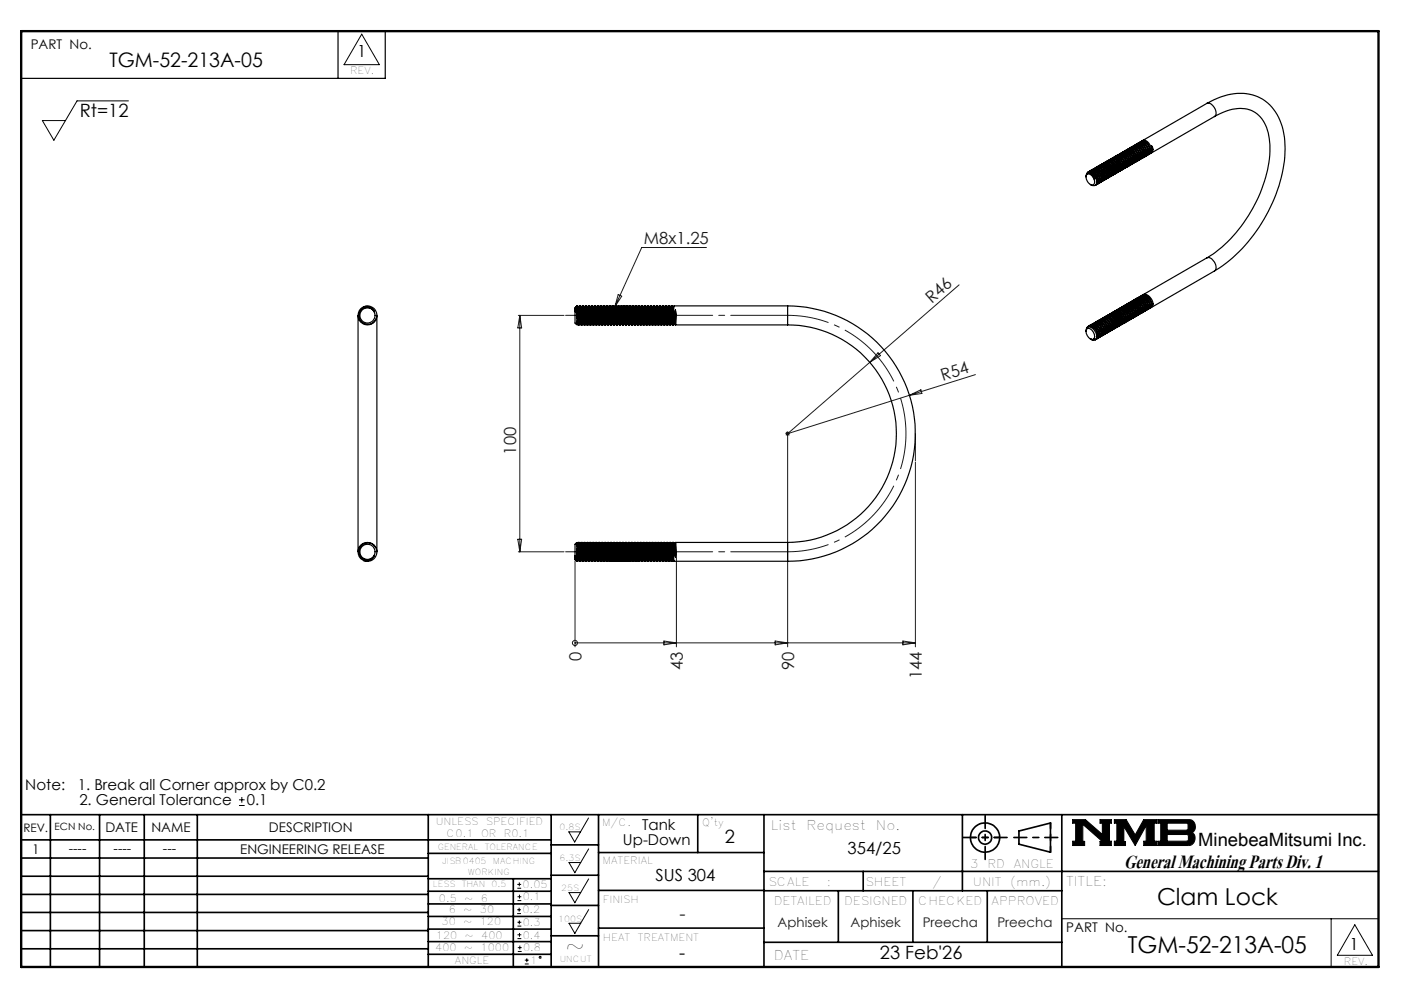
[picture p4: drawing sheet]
<svg xmlns="http://www.w3.org/2000/svg" width="297mm" height="210mm" viewBox="0 0 297 210" stroke-linecap="round" stroke-linejoin="round" font-family="sans-serif">
<g fill="none" stroke="#000" stroke-width=".21">
<path d="M76.5 7.2l3.8 6.5h-7.5zM27.2 21.3h-10.9l-4.9 8.4-2.4-4.2h4.9M50.6 170.3h1.2M50.6 169.1h1.2M51.2 168.5v1.2M120.3 175.9h2.5l-1.2 2.2zM124.5 173l-1.7 2.9M124.5 179.5l-1.7 2.9M226.9 173.3h2.7l3.6 3.2v-2.4h-.5v-.8h2.4v.8h-.4v3.8h.4v.9h-2.4v-.9h.5l-4.1-3.6v3.6h.3v.9h-2.5v-.9h.6v-3.8h-.6zM235.7 173.3h2.5l1.9 3.3 1.8-3.3h2.8v.8h-.5v3.8h.5v.9h-2.8v-.9h.6v-3.3l-2.4 4.2-2.4-4v3.2h.4v.8h-2.4v-.9h.6v-3.8h-.6zM244.9 173.3h6.6a1.47 1.47 0 0 1 1.3 1.2 1.47 1.47 0 0 1-.7 1.6 1.48 1.48 0 0 1 .7 1.6 1.48 1.48 0 0 1-1.4 1.1h-6.5v-.9h.6v-3.8h-.6zM246.9 174.1h4.1l.3 .2v1l-.3 .3h-4.1z"/>
<path d="M246.9 176.5h4.2l.3 .3v.8l-.4 .3h-4.1zM109.4 193.2h.8M109.4 192.4h.8M109.4 187.8h.8M109.4 187h.8M109.5 198.5h.8M109.5 197.7h.8M109.5 195.9h.8M109.5 195h.8M109.5 190.5h.8M109.5 189.6h.8M109.8 192v.8"/>
<path d="M109.9 194.7v.8M109.9 186.6v.8M109.9 189.2v.8M109.9 197.3v.8M110 200v.8M120.4 182.4h2.4l-1.2 2.2zM120.4 188.8h2.4l-1.2 2.1zM120.4 195.3h2.4l-1.2 2.1zM124.5 185.9l-1.7 2.9M124.5 192.4l-1.7 2.9M224.6 194.3h67M281.6 194.3v10.2"/>
<path d="M286.6 195.6l3.7 6.4h-7.4zM109.5 201.2h.8M109.5 200.4h.8M111 203.9h.8M111 203.1h.8M111.4 202.7v.8"/>
<circle cx="114.3" cy="202.5" r=".2"/>
</g>
<g fill="none" stroke="#000" stroke-width=".35">
<path d="M4.5 172.3h287.1M4.5 177.6h112.1M10.7 172.3v32.2M21.1 172.3v32.2M30.5 172.3v32.2M41.7 172.3v32.2M90.6 172.3v32.2M116.6 172.3v32.2M116.6 178.7h10M126.6 172.3v32.2M147.6 172.3v8M161.6 172.3v32.2"/>
<path d="M203.6 172.3v16.1M215.5 175.7l6.7-1.6v6.1l-6.7-1.7zM224.6 172.3v32.2M4.5 185.3h86.1M4.5 181.5h86.1M4.5 189.2h86.1M4.5 193h86.1M4.5 196.8h86.1M90.6 199.1h26M90.6 193.8h26M90.6 188.5h26M90.6 191.2h26"/>
<path d="M90.6 180.5h26M90.6 185.8h26M90.6 196.5h26M108.6 185.8v18.5M116.6 185.1h10M116.6 191.5h10M116.6 197.9h10M126.6 196.3h35M126.6 188.3h35M126.6 180.3h35M161.6 184.3h130M161.6 199.3h63"/>
<path d="M161.6 188.4h63M177.3 188.4v10.9M182.6 184.3v4.1M193.1 188.4v10.9M208.8 188.4v10.9M4.5 200.7h86.1M90.6 201.8h26"/>
<circle cx="208.4" cy="177.1" r="3.1"/>
<circle cx="208.4" cy="177.1" r="1.4"/>
</g>
<path d="M4.5 6.6h287.1" fill="none" stroke="#000" stroke-width=".21" stroke-dasharray="6.3 1.3 1.3 1.3" stroke-dashoffset="1.9"/>
<g fill="none" stroke="#000" stroke-width=".25">
<path d="M71.5 6.6v10M81.5 6.6v10h-77M229.9 36.9a1.31 1.31 0 0 1 1.6 1.4 .66 .66 0 0 1-.3 .8 .66 .66 0 0 1-.9-.4 1.54 1.54 0 0 1-.4-1.8zM230.1 36.4a1.41 1.41 0 0 1 1.8 1.3l.1 1.1M230.4 36.3a.92 .92 0 0 1 1.3 .6 1.5 1.5 0 0 1 0 2.2M230.4 36.4a2.27 2.27 0 0 1 1.6 2.4M230.4 36.4a2.04 2.04 0 0 1 1.1 1.5 1.27 1.27 0 0 0-1.6-1.1l-.2 .6M230.4 36.4a.52 .52 0 0 0-.6 .5M230.4 36.2a1.41 1.41 0 0 1 1.8 1.3 1.23 1.23 0 0 1-.3 1.6M230.7 36.1a.98 .98 0 0 1 1.4 .5 1.5 1.5 0 0 1 0 2.3M230.8 36a1.41 1.41 0 0 1 1.8 1.3 1.2 1.2 0 0 1-.4 1.6M231.1 35.9v-.1a1.78 1.78 0 0 1 1.8 2.1 .74 .74 0 0 1-.5 .8"/>
<path d="M231.1 35.8l.2-.1a1.92 1.92 0 0 1 1.6 2.7l-.3 .3M231.4 35.7a1.4 1.4 0 0 1 1.8 1.3l.1 .4a.94 .94 0 0 1-.5 1.1M231.5 35.6a1.45 1.45 0 0 1 1.8 1.3l.1 .4a.94 .94 0 0 1-.5 1.2M231.8 35.5a.92 .92 0 0 1 1.4 .5 1.5 1.5 0 0 1 0 2.3M231.8 35.4a1.45 1.45 0 0 1 1.9 1.3l.1 .4a.94 .94 0 0 1-.5 1.2M232 38.8a.79 .79 0 0 1-1.4 .2M232.1 35.3a.92 .92 0 0 1 1.4 .5 1.5 1.5 0 0 1 0 2.3M232.2 35.2a1.45 1.45 0 0 1 1.8 1.3l.1 .4a.98 .98 0 0 1-.5 1.2M232.5 35.1l.1-.1a1.85 1.85 0 0 1 1.8 2.1 .74 .74 0 0 1-.5 .8M232.6 35a1.03 1.03 0 0 1 1.4 .6 1.55 1.55 0 0 1 0 2.3M232.8 34.9a1.4 1.4 0 0 1 1.8 1.3l.1 .3a.94 .94 0 0 1-.5 1.2M232.9 34.8l.1-.1a1.89 1.89 0 0 1 1.8 2.1l-.1 .6-.3 .3"/>
<path d="M233.2 34.7a.97 .97 0 0 1 1.4 .5 1.45 1.45 0 0 1 0 2.3M233.3 34.6a1.41 1.41 0 0 1 1.8 1.3l.1 .4a.94 .94 0 0 1-.5 1.2M233.5 34.5a.92 .92 0 0 1 1.4 .5 1.44 1.44 0 0 1 0 2.3M233.6 34.4a1 1 0 0 1 1.5 .6 1.5 1.5 0 0 1 0 2.2M233.9 34.3a.92 .92 0 0 1 1.4 .5l.4 .8a1.1 1.1 0 0 1-.4 1.5M234 34.2a1 1 0 0 1 1.4 .5 1.55 1.55 0 0 1 0 2.4M234.2 34.1l.2-.1a1.93 1.93 0 0 1 1.5 2.7l-.3 .2M234.4 34l.1-.1a1.89 1.89 0 0 1 1.8 2.1l-.2 .6-.3 .3M234.6 33.9a1.4 1.4 0 0 1 1.8 1.2 1.07 1.07 0 0 1-.4 1.6M234.7 33.8a1.41 1.41 0 0 1 1.8 1.3l.1 .3a1.01 1.01 0 0 1-.5 1.2M235 33.6a.97 .97 0 0 1 1.3 .6l.4 .7a1.07 1.07 0 0 1-.4 1.6M235.1 33.6a1.41 1.41 0 0 1 1.8 1.2l.1 .4a1.01 1.01 0 0 1-.5 1.2"/>
<path d="M235.3 33.5a.92 .92 0 0 1 1.4 .5 1.44 1.44 0 0 1 0 2.3M235.4 33.4a1 1 0 0 1 1.4 .5 1.55 1.55 0 0 1 0 2.4M235.7 33.3a.98 .98 0 0 1 1.3 .5l.4 .7a1.1 1.1 0 0 1-.4 1.6M235.8 33.2a1 1 0 0 1 1.4 .5 1.55 1.55 0 0 1 0 2.3M236 33h.1a1.82 1.82 0 0 1 1.8 2.1 .71 .71 0 0 1-.5 .8M236.1 33l.1-.1a1.85 1.85 0 0 1 1.8 2.1l-.2 .6-.3 .2M236.4 32.8a1.4 1.4 0 0 1 1.7 1.3 1.07 1.07 0 0 1-.4 1.6M236.5 32.8a1.41 1.41 0 0 1 1.8 1.2l.1 .4a1.01 1.01 0 0 1-.5 1.2M236.7 32.7a.92 .92 0 0 1 1.4 .5 1.44 1.44 0 0 1 0 2.3M236.8 32.6a1 1 0 0 1 1.4 .5 1.5 1.5 0 0 1 0 2.3M237.1 32.4a.92 .92 0 0 1 1.3 .6l.4 .7a1.14 1.14 0 0 1-.3 1.6M237.2 32.3a1 1 0 0 1 1.4 .6 1.55 1.55 0 0 1 0 2.3"/>
<path d="M237.4 32.2l.1-.1a1.86 1.86 0 0 1 1.4 2.9l-.1 .1M237.5 32.1a1 1 0 0 1 1.4 .6 1.55 1.55 0 0 1 0 2.3M237.8 32a1.4 1.4 0 0 1 1.7 1.3 1.1 1.1 0 0 1-.3 1.5M237.9 32l.1-.2a1.85 1.85 0 0 1 1.8 2.2l-.2 .6-.3 .2M238.1 31.8a.97 .97 0 0 1 1.4 .6l.4 .7a1.1 1.1 0 0 1-.4 1.5M238.2 31.7a1.41 1.41 0 0 1 1.8 1.3l.1 .4a1.01 1.01 0 0 1-.5 1.2M238.5 31.6a.92 .92 0 0 1 1.4 .6 1.48 1.48 0 0 1 0 2.3M238.6 31.5a1 1 0 0 1 1.4 .6 1.5 1.5 0 0 1 0 2.3M238.8 31.4a.95 .95 0 0 1 1.4 .6l.4 .7a1.14 1.14 0 0 1-.4 1.5M238.9 31.3a1 1 0 0 1 1.4 .6 1.55 1.55 0 0 1 0 2.3M239.2 31.2a1.34 1.34 0 0 1 1.7 1.3 1.1 1.1 0 0 1-.3 1.5M239.3 31.1l.1-.1a1.93 1.93 0 0 1 1.6 2.8l-.3 .2"/>
<path d="M239.5 31a1.4 1.4 0 0 1 1.8 1.3 1.1 1.1 0 0 1-.4 1.5M239.6 30.9a1.41 1.41 0 0 1 1.8 1.3 1.13 1.13 0 0 1-.3 1.6M239.9 30.8a1.4 1.4 0 0 1 1.8 1.3 1.1 1.1 0 0 1-.4 1.5M240 30.7a1.41 1.41 0 0 1 1.8 1.3 1.13 1.13 0 0 1-.4 1.6M240.2 30.6a.95 .95 0 0 1 1.5 .5l.3 .7a1.16 1.16 0 0 1-.3 1.6M240.3 30.5a1 1 0 0 1 1.5 .6 1.48 1.48 0 0 1 0 2.3M240.6 30.4a1.01 1.01 0 0 1 1.4 .5l.4 .8a1.14 1.14 0 0 1-.4 1.5M240.7 30.3a1 1 0 0 1 1.4 .6l.4 .7a1.16 1.16 0 0 1-.4 1.6M240.9 30.2l.2-.1a1.82 1.82 0 0 1 1.8 2.1 .74 .74 0 0 1-.5 .8M241.1 30.1l.1-.1a1.93 1.93 0 0 1 1.6 2.7l-.3 .3M241.3 30a1.44 1.44 0 0 1 1.8 1.2l.1 .4a.88 .88 0 0 1-.5 1.2M241.4 29.9a1.41 1.41 0 0 1 1.8 1.3 1.13 1.13 0 0 1-.4 1.6"/>
<path d="M241.7 29.8a.95 .95 0 0 1 1.4 .5 1.5 1.5 0 0 1 0 2.3M243.7 31.6h.2M243.9 31.6a.74 .74 0 0 1-.5 .8M243.9 31.6l-.3-.8 .1 .7a.94 .94 0 0 1-.5 1.1M255.3 21.9a12.3 12.3 0 0 1 10.8-1.4 10.5 10.5 0 0 1 5.7 9.3 30.6 30.6 0 0 1-6.6 19.8 29.6 29.6 0 0 1-8.3 7.7M255.3 21.9a1.87 1.87 0 0 1 1.9 1.9l-.1 .6-.2 .3M255.3 21.9l-13.5 7.8M256.9 24.7a9.2 9.2 0 0 1 7.8-1.4 7.3 7.3 0 0 1 3.9 6.7 26.7 26.7 0 0 1-5 16.3 25.9 25.9 0 0 1-8.3 8.2M256.9 24.7l-13.4 7.7M255.3 54.5a1.81 1.81 0 0 1 1.9 2l-.1 .6-.2 .2M255.3 54.5l-13.4 7.8M256.9 57.3l-13.6 7.9"/>
<path d="M75.7 66.7v50M76.9 64.9a2 2 0 0 0-.6 3.2 2 2 0 0 0 3.3-.7M76.9 64.9a1.94 1.94 0 0 1 2.6 .8 1.94 1.94 0 0 1-.8 2.6 1.94 1.94 0 0 1-2.6-.7 1.77 1.77 0 0 1 .7-2.4 1.77 1.77 0 0 1 2.4 .7 1.85 1.85 0 0 0-2.3-1zM79.7 66.7v50M121.7 65h.1M121.7 65v.9M121.7 65l-.1 2a1.77 1.77 0 0 0 .4 1.6M121.9 64.8l-.2 1.1v-.8zM122 68.6h.1M122 64.7v2.6M122 67.3v1.3M122 64.7l-.1 .1"/>
<path d="M122 64.7h.2M122.1 68.4l-.1 .2M122.3 68.7h.2M122.4 65.1l-.3 3.3M122.5 68.7l.2-.3 .2 .3M122.6 64.7l-.2 .3-.2-.2-.2 2.5M122.8 64.7h-.2l-.3 4-.2-.3M122.9 68.7h.3M123 65l-.2-.3-.3 4M123.2 64.7a5.1 5.1 0 0 0-.4 2.8l-.1 .8M123.3 68.4l.2 .3M123.5 64.7l-.3 .1-.3 3.9"/>
<path d="M123.6 65.1l-.1 1.6a3.1 3.1 0 0 1-.3 2M123.8 68.7l.2-.3 .2 .3M123.9 64.7l-.3 .3-.2-.2-.2 3.9M124.1 64.7h-.2l-.1 .3-.3 3.7M124.2 68.7h.2M124.3 65l-.2-.3-.3 3.7v.3h-.3M124.5 64.7a6.4 6.4 0 0 0-.4 2.8l-.1 .8M124.6 68.4l-.2 .3M124.6 68.4l.2 .3M124.7 64.7h-.2l-.1 .3-.2 3.7M124.8 68.7h.2M124.9 65.1l-.3 3.3"/>
<path d="M124.9 65l-.2-.3-.3 4M125 68.7l.2-.3 .2 .3M125.1 64.7l-.2 .3M125.3 64.7h-.2l-.3 4M125.4 68.7h.3M125.5 65l-.2-.3-.3 4M125.7 64.7a9.4 9.4 0 0 0-.5 3.6M125.8 68.4l.2 .3M125.9 64.7l-.2 .1-.3 3.9M126.2 65.1l-.2 1.6a3.1 3.1 0 0 1-.3 2M126.3 68.7l.2-.3 .1 .3M126.4 64.7l-.2 .3-.3-.3-.2 4"/>
<path d="M126.6 64.7h-.2l-.1 .3-.3 3.7M126.7 68.7h.2M126.8 65l-.2-.3-.3 3.7v.3h-.3M127 64.7a7.3 7.3 0 0 0-.5 3.2v.4M127.1 68.4l-.2 .3M127.1 68.4l.2 .3M127.2 64.7h-.2l-.4 4M127.3 68.7h.2M127.4 65.1l-.3 3.3M127.5 68.7l.2-.3 .2 .3M127.6 64.7l-.2 .3-.2-.2-.3 3.9M127.8 64.7l-.2 .1-.3 3.9"/>
<path d="M127.9 68.7h.2M128 65l-.2-.3-.3 4M128.2 64.7a9.4 9.4 0 0 0-.5 3.6M128.3 68.4l-.1 .3M128.3 68.4l.3 .3M128.4 64.7h-.2v.3l-.3 3.7M128.6 68.7h.2M128.7 65.1l-.4 3.3M128.8 64.7l-.1 .3-.3-.3-.3 4M129.1 64.7h-.2l-.1 .3-.2 3.7M129.2 68.7h.2M129.3 65l-.2-.3-.3 4"/>
<path d="M129.5 64.7a5.1 5.1 0 0 0-.4 2.8l-.1 .8M129.6 68.4l-.2 .3M129.6 68.4l.2 .3M129.7 64.7h-.2l-.3 4-.2-.3-.2 .3M129.8 68.7h.2M129.9 65.1l-.3 3.3M130.1 64.7l-.2 .3-.2-.2-.3 3.9M130.2 68.4l.2 .3M130.2 68.4l-.2 .3M130.3 64.7l-.2 .1-.3 3.9M130.5 65l-.2-.3-.3 4M130.7 64.7a5.5 5.5 0 0 0-.4 2.8l-.1 .8"/>
<path d="M130.8 68.4l-.1 .3M131 64.7h-.3v.3l-.3 3.7M131.1 68.7h.2M131.2 65.1l-.4 3.3M131.3 68.7l.2-.3 .2 .3M131.3 64.7l-.1 .3-.3-.2-.2 3.6-.1 .3h-.2M131.6 64.7h-.2l-.1 .3-.2 3.7-.3-.3M131.7 68.7h.2M131.8 65l-.2-.3-.3 4M132 64.7a5.1 5.1 0 0 0-.4 2.8l-.1 .8M132.1 68.4l.2 .3M132.1 68.4l-.2 .3"/>
<path d="M132.2 64.7h-.2l-.3 4M132.3 68.7h.2M132.4 65.1l-.3 3.3M132.5 68.7l.2-.3 .2 .3M132.6 64.7l-.2 .3-.2-.2-.3 3.9M132.8 64.7h-.2l-.1 .3-.2 3.7M132.9 68.7h.2M133 65l-.2-.3-.3 4M133.2 64.7l-.2 .4-.3 3.2M133.4 68.4l-.3 .3M133.5 64.7h-.3v.3l-.3 3.7M133.6 68.7h.2"/>
<path d="M133.6 65.1l-.2 3.3M133.7 65l-.2-.3-.4 4M133.8 68.7l.2-.3 .2 .3M133.8 64.7l-.2 .3M134.1 64.7h-.3l-.2 4-.2-.3M134.2 68.7h.2M134.3 65l-.2-.3-.3 4M134.5 64.7a5.1 5.1 0 0 0-.4 2.8l-.1 .8M134.6 68.4l.2 .3M134.7 64.7l-.3 .1-.2 3.9M134.9 65.1l-.1 1.6a3.1 3.1 0 0 1-.4 2M135.1 64.7l-.2 .3-.2-.2-.3 3.9"/>
<path d="M135.3 64.7h-.2l-.1 .3-.2 3.7M135.4 68.7h.2M135.5 65l-.2-.3-.2 3.7-.1 .3h-.2M135.7 64.7a7.3 7.3 0 0 0-.4 3.2l-.1 .4M135.9 68.4l-.3 .3M135.9 68.4l.1 .3M136 64.7h-.3v.3l-.3 3.7-.2-.3-.2 .3M136 68.7h.3M136.1 65.1l-.2 3.3M136.2 65l-.2-.3-.4 4M136.3 64.7l-.2 .3M136.5 68.4l.2 .3"/>
<path d="M136.5 68.4l-.2 .3M136.6 64.7h-.3l-.3 4M136.7 68.7h.2M136.8 65l-.2-.3-.3 4M137 64.7a9.4 9.4 0 0 0-.5 3.6M137.1 68.4l-.2 .3M137.1 68.4l.2 .3M137.2 64.7h-.2l-.1 .3-.2 3.7M137.3 68.7h.2M137.4 65.1l-.3 3.3M137.5 68.7l.2-.3 .2 .3M137.6 64.7l-.2 .3-.2-.3-.3 4"/>
<path d="M137.8 64.7h-.2l-.1 .3-.2 3.7M137.9 68.7h.2M138 65l-.2-.3-.3 4M138.2 64.7a7.3 7.3 0 0 0-.4 3.2l-.1 .4M138.4 68.4l-.3 .3M138.4 68.4l.1 .3M138.5 64.7h-.3l-.3 4M138.5 68.7h.3M138.6 65.1l-.2 3.3M138.8 68.7l.2-.3 .2 .3M138.9 64.7l-.3 .3-.2-.2-.3 3.9M139.1 64.7l-.3 .1-.3 3.9"/>
<path d="M139.2 68.7h.2M139.3 65l-.2-.3-.3 4M139.5 64.7a5.5 5.5 0 0 0-.4 2.8l-.1 .8M139.6 68.4l-.2 .3M139.7 64.7h-.2l-.1 .3-.2 3.7M139.8 68.7h.2M139.9 65.1l-.3 3.3M140 68.7l.2-.3 .2 .3M140.1 64.7l-.2 .3-.2-.3-.3 4M140.3 64.7h-.2v.3l-.3 3.7-.2-.3M140.4 68.7h.3M140.5 65l-.2-.3-.3 4"/>
<path d="M140.7 64.7a5.1 5.1 0 0 0-.4 2.8l-.1 .8M140.8 68.4l.2 .3M141 64.7h-.3l-.3 4M141 68.7h.3M141.1 65.1l-.1 1.6a3.1 3.1 0 0 1-.3 2M141.3 68.7l.2-.3 .2 .3M141.4 64.7l-.3 .3-.2-.2-.2 3.9M141.6 64.7h-.2l-.1 .3-.3 3.7M141.7 68.7h.2M141.8 65l-.2-.3-.3 4M142 64.7l-.3 .4-.2 3.2M142.1 68.4l-.2 .3"/>
<path d="M142.2 64.7h-.2l-.1 .3-.2 3.7M142.3 68.7h.2M142.4 65.1l-.3 3.3M142.5 68.7l.2-.3 .2 .3M142.6 64.7l-.2 .3-.2-.2-.3 3.9M142.7 66.7l-.2 2M142.7 66.7h.4M142.9 65.6l.2 1.1M142.9 65.6l-.2 1.1M142.9 65.6l-.2 2.7M142.9 68.7h23.7M143.1 66.7l-.2 2"/>
<path d="M166.6 68.7a23 23 0 0 1 23 23 23 23 0 0 1-23 23M166.6 64.7a27 27 0 0 1 27 27 27 27 0 0 1-27 27M166.6 64.7h-24l-.3 4-.2-.3M166.6 64.7v4M229.7 70.1a.78 .78 0 0 1 .5-.9 .78 .78 0 0 1 .9 .3l.9 1.2M229.9 69.6a1.31 1.31 0 0 1 1.6 1.3 .66 .66 0 0 1-.3 .9 .66 .66 0 0 1-.9-.4 1.54 1.54 0 0 1-.4-1.8zM229.9 69.4a.81 .81 0 0 1 1.4-.1 1.71 1.71 0 0 1 .7 2.4h-.2M230.2 69a1.57 1.57 0 0 1 2 1.2 1.07 1.07 0 0 1-.2 1.5M230.4 68.9a1.46 1.46 0 0 1 2 1.2l.2 .3a.81 .81 0 0 1-.4 1.1M230.5 68.8a1.57 1.57 0 0 1 2.1 1.2 1.04 1.04 0 0 1-.3 1.5M230.6 71.7h.1M230.8 71.7l.4 .1 .3-.2a.46 .46 0 0 1-.7 .1z"/>
<path d="M230.8 68.7a1.46 1.46 0 0 1 2 1.2l.1 .3a.81 .81 0 0 1-.3 1.1M230.8 71.7l.1 .1M230.9 68.6a1.26 1.26 0 0 1 1.8 .8 1.26 1.26 0 0 1 0 1.9M231.1 68.5a1.46 1.46 0 0 1 2 1.2l.2 .4a.84 .84 0 0 1-.4 1M231.2 68.4h.2a1.86 1.86 0 0 1 2 1.9 .69 .69 0 0 1-.4 .8M231.5 68.3a1.47 1.47 0 0 1 2 1.2l.1 .3a.84 .84 0 0 1-.3 1.1M231.6 68.2a1.57 1.57 0 0 1 2 1.2l.2 .7a.68 .68 0 0 1-.4 .8M231.8 68.1a1.47 1.47 0 0 1 2 1.1l.2 .4a.81 .81 0 0 1-.4 1.1M232 70.7a.77 .77 0 0 1-.1 1 .77 .77 0 0 1-1 .1M232 70.7a.98 .98 0 0 1-.3 1.2M232 68a1.57 1.57 0 0 1 2 1.2l.1 .7a.68 .68 0 0 1-.4 .8M232.2 67.9a1.46 1.46 0 0 1 2 1.2l.1 .3a.81 .81 0 0 1-.3 1.1"/>
<path d="M232.3 67.8a1.26 1.26 0 0 1 1.8 .8 1.26 1.26 0 0 1 0 1.9M232.6 67.7a1.46 1.46 0 0 1 1.9 1.2l.2 .3a.81 .81 0 0 1-.4 1.1M232.7 67.6a1.26 1.26 0 0 1 1.8 .8 1.26 1.26 0 0 1-.1 1.9M232.9 67.5a1.46 1.46 0 0 1 2 1.1l.1 .4a.84 .84 0 0 1-.3 1.1M233 67.4l.2-.1a1.86 1.86 0 0 1 2 2 .69 .69 0 0 1-.4 .8M233.3 67.3a1.47 1.47 0 0 1 1.9 1.1 .98 .98 0 0 1-.2 1.5M233.4 67.2a1.55 1.55 0 0 1 2 1.2l.1 .7a.68 .68 0 0 1-.4 .8M233.6 67.1a1.47 1.47 0 0 1 2 1.1 .95 .95 0 0 1-.2 1.5M233.7 67a1.55 1.55 0 0 1 2 1.1l.2 .4a.83 .83 0 0 1-.4 1.2M234 66.9a1.46 1.46 0 0 1 1.9 1.1 .92 .92 0 0 1-.2 1.5M234.1 66.8a1.48 1.48 0 0 1 2 1.2l.1 .3a.83 .83 0 0 1-.4 1.2M234.3 66.7a1.46 1.46 0 0 1 2 1.1 .98 .98 0 0 1-.2 1.5"/>
<path d="M234.4 66.6a1.48 1.48 0 0 1 2 1.2l.2 .3a.83 .83 0 0 1-.4 1.1M234.7 66.5a1.47 1.47 0 0 1 1.9 1.1 .98 .98 0 0 1-.2 1.5M234.8 66.4a1.48 1.48 0 0 1 2 1.1l.1 .4a.86 .86 0 0 1-.4 1.2M235 66.3a1.47 1.47 0 0 1 2 1.1 .95 .95 0 0 1-.2 1.5M235.1 66.2a1.55 1.55 0 0 1 2 1.1l.2 .4a.86 .86 0 0 1-.4 1.2M235.4 66.1a1.46 1.46 0 0 1 1.9 1.1 .92 .92 0 0 1-.2 1.5M235.5 66a1.55 1.55 0 0 1 2 1.1l.1 .4a.86 .86 0 0 1-.3 1.1M235.7 65.9a1.26 1.26 0 0 1 1.8 .7l.2 .4a.95 .95 0 0 1-.2 1.5M235.8 65.8a1.48 1.48 0 0 1 2 1.1l.2 .4a.86 .86 0 0 1-.4 1.1M236.1 65.6h.1a1.87 1.87 0 0 1 2.1 1.9l-.2 .6-.3 .2M236.2 65.6a1.48 1.48 0 0 1 2 1.1l.1 .4a.9 .9 0 0 1-.3 1.2M236.4 65.5a1.51 1.51 0 0 1 2 1.1 1.01 1.01 0 0 1-.2 1.5"/>
<path d="M236.5 65.4a1.55 1.55 0 0 1 2 1.1l.2 .4a.9 .9 0 0 1-.4 1.1M236.8 65.3a1.26 1.26 0 0 1 1.8 .7l.2 .4a.98 .98 0 0 1-.3 1.5M236.9 65.1a1.55 1.55 0 0 1 2 1.2l.1 .4a.86 .86 0 0 1-.3 1.1M237.1 65a1.26 1.26 0 0 1 1.8 .8l.2 .4a.95 .95 0 0 1-.2 1.5M237.2 65a1.49 1.49 0 0 1 2.1 1.1l.1 .4a.86 .86 0 0 1-.4 1.1M237.5 64.8a1.26 1.26 0 0 1 1.8 .8l.2 .4a.95 .95 0 0 1-.2 1.4M237.6 64.8a1.48 1.48 0 0 1 2 1.1l.1 .4a.86 .86 0 0 1-.3 1.1M237.8 64.6l.1-.1a1.87 1.87 0 0 1 2.1 2l-.1 .6-.3 .2M237.9 64.5a1.76 1.76 0 0 1 2.2 1.9l-.1 .6-.3 .2M238.2 64.4a1.49 1.49 0 0 1 2 1.2 1.01 1.01 0 0 1-.2 1.5M238.3 64.3a1.76 1.76 0 0 1 2.2 1.9l-.1 .6-.3 .2M238.6 64.2a1.23 1.23 0 0 1 1.7 .8l.3 .4a.98 .98 0 0 1-.3 1.4"/>
<path d="M238.7 64.1a1.86 1.86 0 0 1 2.1 2.2l-.3 .5M238.9 64a1.23 1.23 0 0 1 1.8 .8l.2 .4a.95 .95 0 0 1-.2 1.4M239 64a1.48 1.48 0 0 1 2 1.1 .98 .98 0 0 1-.2 1.5M239.3 63.8l.1-.1a1.87 1.87 0 0 1 2 2l-.1 .5-.3 .3M239.4 63.7a1.48 1.48 0 0 1 2 1.2 .98 .98 0 0 1-.2 1.5M239.6 63.6a1.49 1.49 0 0 1 2 1.2 1.01 1.01 0 0 1-.2 1.4M239.7 63.5a1.48 1.48 0 0 1 2 1.2 1.03 1.03 0 0 1-.2 1.5M240 63.4a1.02 1.02 0 0 1 1.5 .5 1.34 1.34 0 0 1 .2 2.1M240.1 63.3a1.55 1.55 0 0 1 2 1.2 1.03 1.03 0 0 1-.2 1.5M240.3 63.2a1.23 1.23 0 0 1 1.8 .8l.2 .4a.95 .95 0 0 1-.2 1.4M240.4 63.1a1.86 1.86 0 0 1 2.2 2.2l-.4 .5M240.7 63a1.23 1.23 0 0 1 1.8 .8l.3 .7a.81 .81 0 0 1-.4 1.1"/>
<path d="M240.8 62.9a1.48 1.48 0 0 1 2 1.2 .98 .98 0 0 1-.2 1.5M241.1 62.8v-.1a1.87 1.87 0 0 1 2.1 2 .6 .6 0 0 1-.4 .7M241.2 62.7a1.46 1.46 0 0 1 1.9 1.2 1.03 1.03 0 0 1-.2 1.5M241.4 62.6a1.49 1.49 0 0 1 2 1.1l.2 .8a.6 .6 0 0 1-.5 .7M241.5 62.5a1.53 1.53 0 0 1 2 1.2l.2 .7-.1 .5 .3-.6M241.8 62.4a1.23 1.23 0 0 1 1.7 .8l.4 1.1M243.7 64.2l.2 .1M76.3 115.5a1.95 1.95 0 0 1 2.6-.3 1.95 1.95 0 0 1 .6 2.6 1.95 1.95 0 0 1-2.6 .8 1.88 1.88 0 0 0 2.3-1.1 1.76 1.76 0 0 1-2.5 .6 1.76 1.76 0 0 1-.4-2.6zM79.5 115.8a2.01 2.01 0 0 0-3.2-.5 2.01 2.01 0 0 0 .6 3.3M121.7 117.5v.8l.2 .3M121.7 117.5l.2 1.1M121.7 117.5v.9"/>
<path d="M121.8 118.4h-.1M121.9 118.6l.1 .1M122 114.8l.1 .3 .1 1.6a3.1 3.1 0 0 0 .4 2M122 114.8v1.3M122 114.8a1.77 1.77 0 0 0-.4 1.6l.1 2M122 116.1v2.6M122 116.1l.2 2.6M122.1 115l.2-.3 .3 4M122.3 114.7h.2M122.4 118.4l-.2 .3h-.2M122.5 114.7a9.4 9.4 0 0 1 .5 3.6l.2 .4M122.5 114.7l.3 4"/>
<path d="M122.6 118.7h.2M122.9 114.7l-.2 .3M122.9 114.7l.3 4M122.9 114.7h.3M123 118.4l-.2 .3M123.2 114.7a5.1 5.1 0 0 1 .3 2.8l.1 .8 .3 .4M123.2 114.7l.3 4M123.5 114.7l-.2 .3M123.5 114.7h.3v.3l.3 3.7 .2-.3M123.5 114.7l.4 4M123.6 118.4l-.1 .3h-.3M123.8 114.7a7.3 7.3 0 0 1 .4 3.2l.3 .8"/>
<path d="M123.9 118.7h.2M124.2 114.7l-.2 .3M124.2 114.7l.3 4h.2l.2-.3M124.2 114.7h.2M124.4 114.7a5.5 5.5 0 0 1 .4 2.8l.1 .8 .2 .4M124.4 114.7l.3 4M124.8 114.7l-.2 .3M124.8 114.7l.3 4M124.8 114.7h.2M125 114.7a5.1 5.1 0 0 1 .4 2.8l.1 .8 .2 .4M125 114.7l.3 4M125.1 118.7h.2"/>
<path d="M125.4 114.7l-.2 .3M125.4 114.7l.3 4M125.4 114.7h.3M125.5 118.4l-.2 .3M125.7 114.7a7.3 7.3 0 0 1 .4 3.2l.3 .8M125.7 114.7l.3 4M125.7 118.7h.2M126 114.7l-.2 .3M126 114.7l.4 4M126 114.7h.3v.3l.3 3.7M126.2 118.4l-.2 .3M126.3 114.7l.2 .4 .1 1.6a3.1 3.1 0 0 0 .4 2h.2l.2-.3"/>
<path d="M126.4 118.7h.2M126.6 114.7l-.1 .3M126.6 114.7l.4 4M126.7 114.7h.2M126.8 118.4l-.2 .3M126.9 114.7a9.4 9.4 0 0 1 .5 3.6l.2 .4M126.9 114.7l.3 4M127.3 114.7l-.2 .3M127.3 114.7l.3 4M127.3 114.7h.2M127.5 114.7a5.1 5.1 0 0 1 .4 2.8l.1 .8 .2 .4h.2l.3-.3M127.5 114.7l.3 4"/>
<path d="M127.6 118.7h.2M127.9 114.7l-.2 .3M127.9 114.7l.3 4M127.9 114.7h.2M128 118.4l-.2 .3M128.2 114.7a7.3 7.3 0 0 1 .4 3.2l.2 .8M128.2 114.7l.3 4M128.6 114.7l-.3 .3M128.6 114.7l.2 3.8 .1 .2h.2M128.6 114.7h.2M128.8 114.7a5.5 5.5 0 0 1 .4 2.8l.1 .8 .2 .4M128.8 114.7l.3 4"/>
<path d="M129 115l.2-.3 .3 4M129.2 114.7h.2M129.3 118.4l-.2 .3M129.4 114.7a5.1 5.1 0 0 1 .4 2.8l.1 .8 .2 .4M129.4 114.7l.3 4M129.8 114.7l-.2 .3M129.8 114.7l.3 4M129.8 114.7h.2M129.9 118.4l-.2 .3h-.2M130 114.7a5.1 5.1 0 0 1 .4 2.8l.1 .8 .2 .4M130 114.7l.3 4 .2-.3M130.1 118.7h.2"/>
<path d="M130.4 114.7l-.2 .3M130.4 114.7l.3 4M130.4 114.7h.2M130.8 115l.3-.3 .2 4M131 118.7l-.3-4 .2 .4 .1 1.6a3.1 3.1 0 0 0 .3 2M131.1 114.7h.2M131.2 118.4l-.2 .3h-.3M131.3 114.7a9.4 9.4 0 0 1 .5 3.6l.2 .4M131.3 114.7l.3 4M131.4 118.7h.2M131.7 114.7l-.2 .3M131.7 114.7l.3 4"/>
<path d="M131.7 114.7h.2M131.8 118.4l-.2 .3M131.9 114.7a5.1 5.1 0 0 1 .4 2.8l.1 .8 .2 .4M131.9 114.7l.3 4M132.3 114.7l-.2 .3M132.3 114.7l.3 4M132.3 114.7h.2M132.4 118.4l-.2 .3h-.2M132.5 114.7a7.3 7.3 0 0 1 .5 3.2l.2 .8M132.5 114.7l.4 4M132.6 118.7h.2M132.9 114.7l-.2 .3"/>
<path d="M132.9 114.7l.3 4h.3l.2-.3M132.9 114.7h.2M133 118.4l-.1 .3M133.1 114.7a5.5 5.5 0 0 1 .5 2.8v.8l.2 .4M133.1 114.7l.4 4M133.4 115l.2-.3 .2 4M133.6 114.7h.2M133.8 114.7a9.4 9.4 0 0 1 .5 3.6l.2 .4h.2l.2-.3M133.8 114.7l.3 4M133.8 118.7h.3M134.2 114.7l-.2 .3M134.2 114.7l.3 4"/>
<path d="M134.2 114.7h.2M134.3 118.4l-.2 .3M134.4 114.7a5.1 5.1 0 0 1 .4 2.8l.1 .8 .2 .4M134.4 114.7l.3 4M134.8 114.7l-.2 .3M134.8 114.7l.3 4M134.8 114.7h.2M135.1 118.7h.2M135.2 115l.2-.3 .3 4h.3l.2-.3M135.3 118.7l-.3-4a6.4 6.4 0 0 1 .4 2.8l.1 .8 .2 .4M135.4 114.7h.2M135.5 118.4l-.2 .3"/>
<path d="M135.6 114.7a9.4 9.4 0 0 1 .5 3.6l.2 .4M135.6 114.7l.4 4M136 114.7l-.1 .3M136 114.7l.3 4M136 114.7h.3M136.3 114.7a5.1 5.1 0 0 1 .4 2.8l.1 .8 .2 .4M136.3 114.7l.3 4M136.3 118.7h.3M136.7 114.7l-.2 .3M136.7 114.7l.3 4M136.7 114.7h.2M136.8 118.4l-.2 .3"/>
<path d="M136.9 114.7a7.3 7.3 0 0 1 .4 3.2l.3 .8M136.9 114.7l.3 4M137 118.7h.2M137.3 114.7l-.2 .3M137.3 114.7h.2a5.5 5.5 0 0 1 .4 2.8l.1 .8 .2 .4M137.3 114.7l.3 4M137.4 118.4l-.2 .3M137.5 114.7l.3 4M137.6 118.7h.2M137.9 114.7l-.2 .3M137.9 114.7l.3 4M137.9 114.7h.2"/>
<path d="M138 118.4l-.2 .3M138.1 114.7a9.4 9.4 0 0 1 .5 3.6l.3 .4M138.1 114.7l.4 4M138.5 114.7l-.1 .3M138.5 114.7l.4 4M138.5 114.7h.3M138.6 118.4l-.1 .3h-.3M138.8 114.7a5.1 5.1 0 0 1 .4 2.8v.8l.3 .4h.2l.2-.3M138.8 114.7l.3 4M138.9 118.7h.2M139.2 114.7l-.2 .3M139.2 114.7l.3 4"/>
<path d="M139.2 114.7h.2M139.3 118.4l-.2 .3M139.4 114.7l.3 4M139.4 114.7a6.4 6.4 0 0 1 .4 2.8l.1 .8 .2 .4M139.6 115l.2-.3 .3 3.8v.2h.2M139.8 114.7h.2M140 114.7a9.4 9.4 0 0 1 .5 3.6l.2 .4h.3M140 114.7l.3 4M140.4 114.7l-.2 .3M140.4 114.7l.3 4M140.4 114.7h.3M140.5 118.4l-.2 .3"/>
<path d="M140.7 114.7a5.1 5.1 0 0 1 .3 2.8l.1 .8 .3 .4M140.7 114.7l.3 4M141 114.7l-.2 .3M141 114.7l.4 4M141 114.7h.3M141.1 118.4l-.1 .3M141.3 114.7l.2 .4M141.3 114.7l.3 4 .2-.3M141.4 118.7h.2M141.5 115.1l.2 3.2 .3 .4M141.7 114.7l-.2 .3M141.7 114.7l.2 3.8 .1 .2h.2"/>
<path d="M141.7 114.7h.2M141.9 114.7a5.5 5.5 0 0 1 .4 2.8l.1 .8 .2 .4M141.9 114.7l.3 4M142.1 115l.2-.3 .3 4M142.3 114.7h.2M142.4 118.4l-.2 .3M142.5 114.7a3 3 0 0 1 .4 2v1.1M142.5 114.7l.2 2M142.6 118.7h24M142.7 116.7l.2 1.1M142.7 116.7h.4M142.9 114.7l-.2 .3"/>
<path d="M142.9 114.7l.2 2M142.9 114.7h23.7M143.1 116.7l-.2 1.1M166.6 114.7v4"/>
<circle cx="77.7" cy="66.7" r="1.61"/>
<circle cx="77.7" cy="116.7" r="1.61"/>
</g>
<path d="M205.3 177.1h6.2M222.2 174v6.2" fill="none" stroke="#000" stroke-width=".35" stroke-dasharray="15.2 1.3 1.3 1.3" stroke-dashoffset="14.1"/>
<path d="M203.8 177.1h9.2M208.4 172.5v9.2M214.5 177.1h9.3" fill="none" stroke="#000" stroke-width=".35" stroke-dasharray="15.2 1.3 1.3 1.3" stroke-dashoffset="12.5"/>
<path d="M4.5 6.6h287.1v197.9h-287.1z" fill="none" stroke="#000" stroke-width=".5"/>
<path d="M226.9 173.3v.8h.6v3.8h-.6v.9h2.5v-.9h-.3v-3.6l4.1 3.6h-.5v.9h2.4v-.9h-.4v-3.8h.4v-.8h-2.4v.8h.5v2.4l-3.6-3.2zM235.7 173.3v.8h.6v3.8h-.6v.9h2.4v-.8h-.4v-3.2l2.4 4 2.4-4.2v3.3h-.6v.9h2.8v-.9h-.5v-3.8h.5v-.8h-2.8l-1.8 3.3-1.9-3.3zM246.9 176.5h4.2l.3 .2v1l-.3 .2h-4.2zM244.9 173.3v.8h.6v3.8h-.6v.9h6.9l.7-.5 .3-.9-.1-.7-.6-.6a1.48 1.48 0 0 0 .7-1.6 1.48 1.48 0 0 0-1.3-1.2zM246.9 174.1h4.1l.3 .2v1.1l-.2 .2h-4.2z" fill-rule="evenodd" fill="#000"/>
<path d="M166.6 116.7a25 25 0 0 0 25-25 25 25 0 0 0-25-25" fill="none" stroke="#191924" stroke-width=".21" stroke-dasharray="15.2 1.3 1.3 1.3" stroke-dashoffset="6.5" stroke-linecap="butt"/>
<g fill="none" stroke="#191924" stroke-width=".21">
<path d="M149.4 52.3h-13.7l-5.6 12.6M109.6 66.7h9.7M110 66.7v50M110 66.7l.3 2.6h-.8zM130.8 62.3l.7 .3-1.4 2.3zM185.7 74.6l.6 .6-2.3 1.4zM202.9 60.2l-36.3 31.5 25.8-8.1M206.3 79.2l-13.9 4.4M166.1 91.7h1M166.3 91.4l.7 .7M166.6 91.2v45.6M167 91.4l-.7 .7"/>
<path d="M192.4 83.6l2.4-1.2 .2 .8zM193.6 97.7v39.1M193.6 91.7v5.7M109.5 114h.8l-.3 2.7zM109.6 116.7h9.7M121.6 118.6v18.2M143.1 117v19.8M121.6 136h.1M121.6 136h72M140.4 135.6l2.7 .4-2.7 .4zM164 135.6l2.6 .4-2.6 .4zM191 135.6l2.6 .4-2.6 .4z"/>
<circle cx="121.6" cy="136" r=".54"/>
</g>
<path d="M166.6 66.7h-47M119.6 116.7h47" fill="none" stroke="#191924" stroke-width=".21" stroke-dasharray="15.2 1.3 1.3 1.3" stroke-dashoffset="3.2"/>
<text font-size="6.2" x="237.8" y="183.6">General Machining Parts Div. 1</text>
<g font-size="4.9">
<text x="244.8" y="191.4">Clam Lock</text>
<text x="119.6" y="201.8">~</text>
<text x="238.6" y="201.5">TGM-52-213A-05</text>
</g>
<text font-size="4.2" x="23.1" y="14.3">TGM-52-213A-05</text>
<g font-size="3.9">
<text x="16.9" y="24.6">Rt=12</text>
<text x="153.3" y="178.4">2</text>
<text x="253.5" y="178.9">MinebeaMitsumi Inc.</text>
<text x="143.7" y="202.9">-</text>
<text x="186.1" y="202.9">23 Feb'26</text>
</g>
<text font-size="3.9" fill="#191924" x="143.7" y="194.6">-</text>
<g font-size="3.5">
<text x="75.6" y="12.1">1</text>
<text x="179.3" y="180.5">354/25</text>
<text x="138.7" y="186.3">SUS 304</text>
<text x="285.5" y="200.9">1</text>
</g>
<g font-size="3.5" fill="#191924">
<text x="136.2" y="51.6">M8x1.25</text>
<text x="197.1" y="64.3" transform="rotate(-41 197.1 64.3)">R46</text>
<text x="199.4" y="80.6" transform="rotate(-17 199.4 80.6)">R54</text>
<text x="109.2" y="96.2" transform="rotate(-90 109.2 96.2)">100</text>
<text x="123" y="139.7" transform="rotate(-90 123 139.7)">0</text>
<text x="144.4" y="141.6" transform="rotate(-90 144.4 141.6)">43</text>
<text x="168" y="141.6" transform="rotate(-90 168 141.6)">90</text>
<text x="195" y="143.6" transform="rotate(-90 195 143.6)">144</text>
</g>
<g font-size="3.2">
<text x="5.4" y="167.2">Note:</text>
<text x="16.4" y="167.2">1. Break all Corner approx by C0.2</text>
<text x="16.8" y="170.3">2. General Tolerance</text>
<text x="52.2" y="170.3">0.1</text>
<text x="131.8" y="178.7">Up-Down</text>
<text x="135.8" y="175.5">Tank</text>
</g>
<g font-size="2.8">
<text x="6.5" y="10.4">PART No.</text>
<text x="22.3" y="175.9">DATE</text>
<text x="32" y="175.9">NAME</text>
<text x="56.9" y="175.9">DESCRIPTION</text>
<text x="163.1" y="175.4">List</text>
<text x="170.6" y="175.4">Request</text>
<text x="185.3" y="175.4">No.</text>
<text x="6.8" y="180.6">1</text>
<text x="14.5" y="180.3">----</text>
<text x="24" y="180.3">----</text>
<text x="34.5" y="180.3">---</text>
<text x="50.8" y="180.7">ENGINEERING RELEASE</text>
<text x="225.5" y="187.3">TITLE:</text>
<text x="225.6" y="197.2">PART No.</text>
<text x="163.7" y="203">DATE</text>
</g>
<g font-size="2.8" fill="#191924">
<text x="164.5" y="196.1">Aphisek</text>
<text x="179.9" y="196.1">Aphisek</text>
<text x="195.2" y="196.1">Preecha</text>
<text x="211" y="196.1">Preecha</text>
</g>
<g font-size="2.5">
<text x="4.9" y="175.9">REV.</text>
<text x="205.2" y="183.6">3</text>
<text x="208.9" y="183.6">RD</text>
<text x="214.4" y="183.6">ANGLE</text>
<text x="162.5" y="187.3">SCALE</text>
<text x="163.7" y="191.5">DETAILED</text>
<text x="174.9" y="187.3">:</text>
<text x="178.6" y="191.5">DESIGNED</text>
<text x="183.1" y="187.3">SHEET</text>
<text x="194.2" y="191.5">CHECKED</text>
<text x="197.2" y="187.3">/</text>
<text x="205.8" y="187.3">UNIT</text>
<text x="209.8" y="191.5">APPROVED</text>
<text x="213.7" y="187.3">(mm.)</text>
</g>
<g font-size="2.1">
<text x="74.1" y="15.7">REV.</text>
<text x="11.6" y="175.6">ECN No.</text>
<text x="92.2" y="174.5">UNLESS</text>
<text x="94.5" y="177.1">C0.1</text>
<text x="101.8" y="177.1">OR</text>
<text x="102.8" y="174.5">SPECIFIED</text>
<text x="106.6" y="177.1">R0.1</text>
<text x="127.3" y="174.7">M/C.</text>
<text x="148.6" y="174.8">Q'ty</text>
<text x="127.5" y="182.8">MATERIAL</text>
<text x="92.8" y="190.8">0.5</text>
<text x="98.2" y="190.8">~</text>
<text x="101.7" y="190.8">6</text>
<text x="110.6" y="187.8">0.05</text>
<text x="110.6" y="190.4">0.1</text>
<text x="127.6" y="190.9">FINISH</text>
<text x="93.4" y="195.7">30</text>
<text x="94.9" y="193">6</text>
<text x="98" y="195.7">~</text>
<text x="98" y="193">~</text>
<text x="101.5" y="195.7">120</text>
<text x="101.5" y="193">30</text>
<text x="110.5" y="193.2">0.2</text>
<text x="110.6" y="195.9">0.3</text>
<text x="92.1" y="201.1">400</text>
<text x="92.2" y="198.6">120</text>
<text x="96.2" y="203.9">ANGLE</text>
<text x="98.2" y="201.1">~</text>
<text x="98.3" y="198.6">~</text>
<text x="101.7" y="201.1">1000</text>
<text x="101.8" y="198.6">400</text>
<text x="110.6" y="198.5">0.4</text>
<text x="110.7" y="201.2">0.8</text>
<text x="112.1" y="203.9">1</text>
<text x="127.6" y="199">HEAT</text>
<text x="134.9" y="199">TREATMENT</text>
<text x="284.3" y="204.1">REV.</text>
</g>
<g font-size="1.8">
<text x="92.6" y="179.7">GENERAL</text>
<text x="102.5" y="179.7">TOLERANCE</text>
<text x="118.4" y="175.6">0.8S</text>
<text x="93.5" y="182.6">JISB0405</text>
<text x="99" y="185">WORKING</text>
<text x="104.3" y="182.6">MACHING</text>
<text x="118.4" y="182.1">6.3S</text>
<text x="91.6" y="187.6">LESS</text>
<text x="97.7" y="187.6">THAN</text>
<text x="104" y="187.6">0.5</text>
<text x="118.7" y="188.4">25S</text>
<text x="118.1" y="194.9">100S</text>
<text x="118.4" y="203.4">UNCUT</text>
</g>
</svg>
